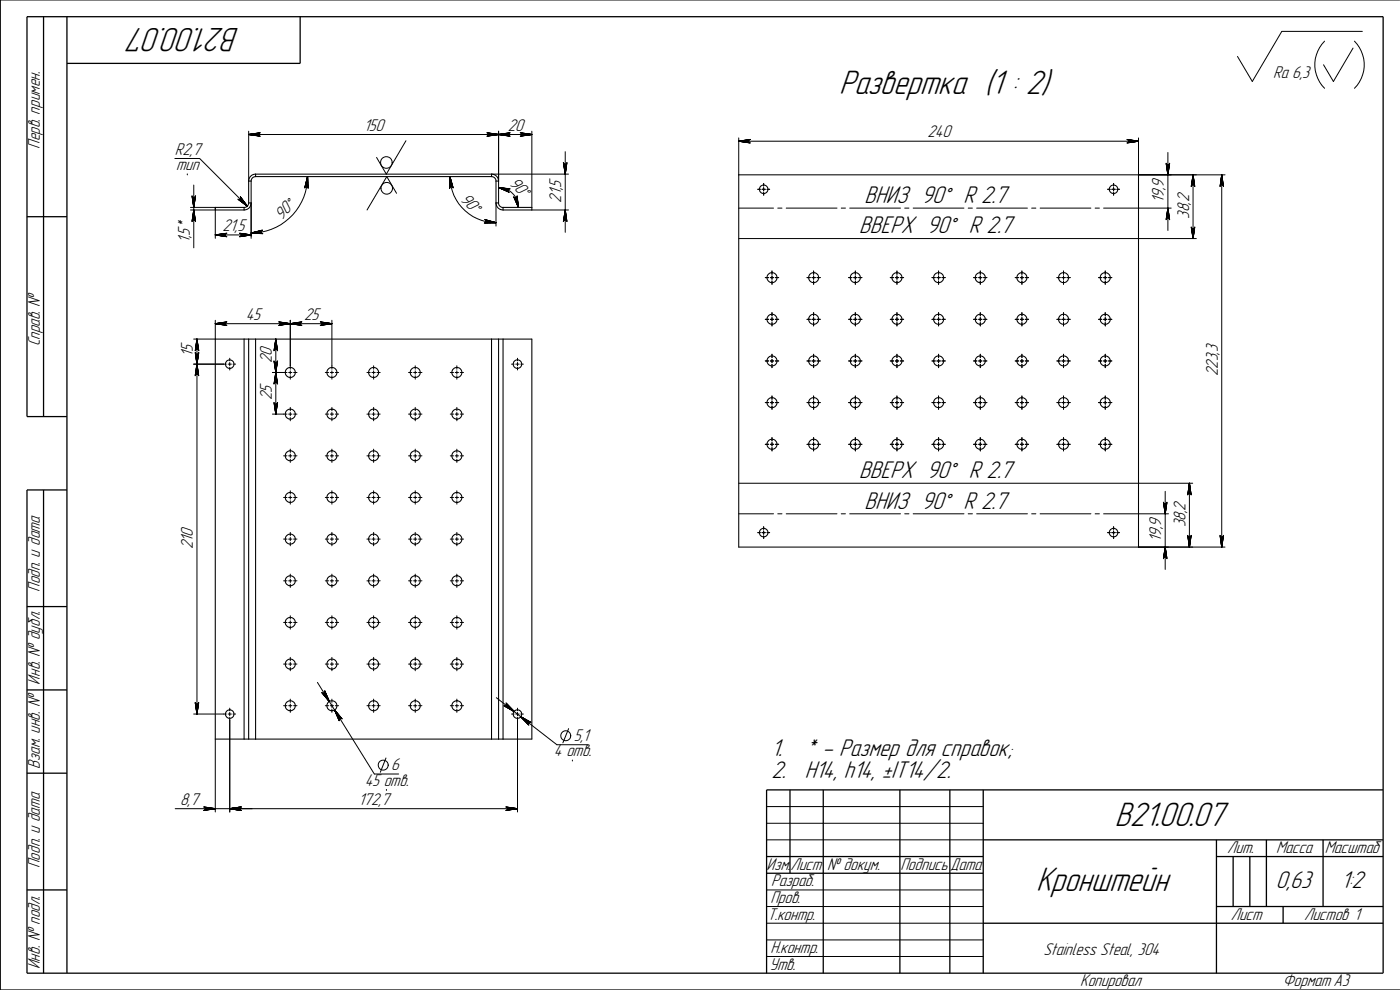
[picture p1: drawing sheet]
<svg xmlns="http://www.w3.org/2000/svg" width="420mm" height="297mm" viewBox="0 0 420 297" stroke-linecap="round" stroke-linejoin="round" font-family="sans-serif">
<g fill="none" stroke="#000" stroke-width=".3">
<path d="M397.5 12.3a10 10 0 0 0 0 14.2M406.1 14.4l-5.9 10-3-5M406.5 12.3a10 10 0 0 1 0 14.2M408.9 9.4h-24.2l-8.9 15-4.4-7.5M420.1 0h-420v297h420M74.6 39.4v14.9M146.1 39.8l3.5 .6zM146.3 39.9l3.3 .5zM146.5 40l3.1 .4zM149.6 39.4v14.9M156.1 39.8l3.5 .6zM156.3 39.9l3.3 .5z"/>
<path d="M156.4 40l3.2 .4zM159.6 39.4v22.8M52.5 47.6h7.4l14.3 14.2M56.2 52.2h.1M57.6 58.7l.6 3.5zM57.7 58.9l.5 3.3zM57.8 59.1l.4 3.1zM57.9 59.2l.3 3zM58 59.2v3M58 59.2h.3l-.1 3zM58.2 55.5v18.9M58.3 59.2l-.1 3z"/>
<path d="M58.3 59.2v3M58.4 59.2l.1-.1-.3 3.1zM58.6 58.9l-.4 3.3zM58.7 58.7l-.5 3.5zM71.4 59.8l2.8 2zM71.5 59.8l2.7 2zM71.7 59.9l2.5 1.9zM71.9 59.9l.2-.1 2.1 2zM72.1 59l2.1 2.8zM72.2 59.7l2 2.1-2.1-2zM72.2 59.2l2 2.6zM72.2 59.5l2 2.3z"/>
<path d="M72.3 59.3l1.9 2.5zM74.6 40.4l3.5-.6zM74.6 40.4l3.3-.5zM74.6 40.4l3.2-.4zM74.6 40.4l3.1-.3zM74.6 40.4l3-.1v.1zM74.6 40.4h3l.1 .2zM74.6 40.4l3.2 .3zM74.6 40.4l3.3 .4zM74.6 40.4l3.5 .5zM74.6 40.3l85 .1M74.6 40.2h3.1"/>
<path d="M74.6 40.5h3.1M92.2 53v3.1M92.3 53l.2 3.5zM92.3 53l.1 3.3zM92.3 53l.1 3.2zM92.3 53v3.1l-.2-.1zM92.3 53l-.2 3h-.2zM92.3 53l-.4 3h-.2zM92.3 53l-.7 3.1zM92.3 53l-.8 3.3zM92.3 53l-.9 3.4zM92.3 56.2v-3.2a16.9 16.9 0 0 1-16.9 16.9h3.1"/>
<path d="M92.4 53v3.5M119 58l-2.9-5-5.9 10M121.8 42.2l-5.9 10-2.9-5M135 53v3.6M135 53v3.6zM135 53v3.3zM135 53l.1 3.2zM135 53l.2 3.1zM135 53l.5 3h-.2zM135 53l.7 3h-.2zM135 53l.8 3.1zM135 53l.9 3.2z"/>
<path d="M135 53l1 3.4zM135 56.3v-3.3a13.9 13.9 0 0 0 13.9 13.8l-3.6 .1M135.1 53v3.2M135.2 53v3.1M146.1 40.9l3.5-.5zM146.3 40.8l3.3-.4zM146.6 40.6l3-.2-3.1 .3zM146.6 40.1l3 .3zM146.6 40.2h6.1M146.6 40.5h6.1M146.6 40.4h3l-3 .2zM146.6 40.3l3 .1h-3z"/>
<path d="M147.5 52.2h23.1M149.6 40.4l3.5 .5zM149.6 40.4l3.3 .4zM149.6 40.4l3.2 .3zM149.6 40.4h3l.1 .2zM149.6 40.4l3-.1v.1zM149.6 40.4l3.1-.3zM149.6 40.4l3.2-.4zM149.6 40.4l3.3-.5zM149.6 40.4l3.5-.6zM149.6 56.3l3.2 1.4zM149.6 56.3l3.1 1.3z"/>
<path d="M149.6 56.3l3 1.2zM149.6 56.3l2.9 .9v.1zM149.6 56.3l2.9 .7v.2zM149.6 56.3l3 .5-.1 .2zM149.6 56.3l3.2 .4zM149.6 56.3l3.3 .4zM149.6 56.3l3.5 .4zM149.6 56.3a6 6 0 0 1 6 5.9M154.1 59l1.5 3.2zM154.3 59.2l1.3 3zM154.4 59.3l1.2 2.9zM154.5 59.4h.2l.9 2.8z"/>
<path d="M154.7 59.4l.2-.1 .7 2.9zM154.9 59.3l.1-.1 .6 3zM155.1 59.1l.5 3.1zM155.2 58.9l.4 3.3zM155.2 58.7l.4 3.5zM156.1 40.9l3.5-.5zM156.3 40.8l3.3-.4zM156.5 40.1l3.1 .3zM156.5 40.6l3.1-.2-3.2 .3zM156.5 40.2h3.1M156.5 40.5h3.1M156.6 40.3l3 .1h-3z"/>
<path d="M156.6 40.4h3l-3.1 .2zM169.1 48.8l.5 3.4zM169.1 48.9l.5 3.3zM169.2 49.1l.4 3.1zM169.4 49.2h.1l.1 3zM169.5 49.2v3M169.5 49.2h.2l-.1 3zM169.6 45.5v24.2M169.7 49.2h.2l-.3 3zM169.8 49.2v3M169.9 49.2l.1-.1-.4 3.1zM170.1 48.9l-.5 3.3z"/>
<path d="M170.2 48.8l-.6 3.4zM221.7 42.4l3.5-.6zM221.7 42.4l3.3-.5zM221.7 42.4l3.2-.4zM221.7 42.4l3-.3v.2zM221.7 42.4l3-.1v.2zM221.7 42.4l3 .2zM221.7 42.4l3.2 .4zM221.7 42.4l3.3 .5zM221.7 42.4l3.5 .5zM221.7 41.4v11.1M221.7 42.5h3"/>
<path d="M221.7 42.2h3M227.4 56.8h.8M228.7 56.8h1M229.2 55v.8M229.2 56.3v1M229.2 57.8v.8M230.2 56.8h.8M332.4 56.8h.8M333.7 56.8h1M334.2 55v.8M334.2 56.3v1M334.2 57.8v.8"/>
<path d="M335.2 56.8h.8M338.2 42.9l3.5-.5zM338.2 41.8l3.5 .6zM338.4 42.9l3.3-.5zM338.4 41.9l3.3 .5zM338.5 42l3.2 .4zM338.6 42.6l3.1-.2-3.2 .4zM338.6 42.1l3.1 .3-3-.1zM338.6 42.5h3.1M338.6 42.2h3.1M338.7 42.5l3-.1zM338.7 42.3l3 .1-3 .1z"/>
<path d="M341.7 41.4v11.1h25.9M341.7 42.4h-120M350 49l.5 3.5zM350 49.1l.5 3.4zM350.1 49.3l.4 3.2zM350.3 49.4l.2 3.1zM350.4 49.4v3.1M350.4 49.5h.2l-.1 3zM350.5 49.5v3M350.5 45.8v23.3M350.6 49.5l.1-.1-.2 3.1zM350.6 49.4v3.1"/>
<path d="M350.7 49.4l.2-.1-.4 3.2zM351 49.1l-.5 3.4zM351 49l-.5 3.5zM357.9 52.5v3M358 52.5l.1 19.1M358.1 52.5l.5 3.5zM358.1 52.5l.4 3.3zM358.1 52.5l.3 3.1zM358.1 52.5l.2 3h-.2zM358.1 52.5v3h-.2zM358.1 52.5l-.2 3h-.1zM358.1 52.5l-.4 3.1z"/>
<path d="M358.1 52.5l-.5 3.3zM358.1 52.5l-.6 3.5zM358.2 52.5v3M366.5 52.5v3M366.7 52.5l.5 3.5zM366.7 52.5l.5 3.3zM366.7 52.5l.3 3.1zM366.7 52.5l.2 3zM366.7 52.5l.1 3h-.2zM366.7 52.5l-.1 3h-.2zM366.7 52.5l-.4 3.1zM366.7 52.5l-.5 3.3z"/>
<path d="M366.7 52.5l-.6 3.5zM366.7 52.5v111.6M366.8 52.5v3M57.2 63h7.4M57.2 62.2h7.4M58 63v3M58.2 63l.5 3.5zM58.2 63l.4 3.3zM58.2 63l.3 3.2zM58.2 63l.2 3zM58.2 63l.1 3h-.3zM58.2 63l-.3 3z"/>
<path d="M58.2 63l-.4 3.2zM58.2 63l-.5 3.3zM58.2 63l-.6 3.5zM58.3 63v3M64.6 70.5l3.5 .5zM64.6 70.5l3.3 .5zM64.6 70.5l3.2 .4zM64.6 70.5l3 .1 .1 .2zM64.6 70.5l3-.1v.2zM64.6 70.5l3.1-.3-.1 .2zM64.6 70.5l3.2-.4zM64.6 70.5l3.3-.5z"/>
<path d="M64.6 70.5l3.5-.5zM64.6 70.5h10.8M64.6 62.3v9.2M64.6 70.5h3M64.6 70.6h3.1M64.6 70.4h3.1M71.9 70l3.5 .5zM71.9 71l3.5-.5zM72.1 71l3.3-.5zM72.1 70l3.3 .5zM72.2 70.1l3.2 .4zM72.3 70.8l3.1-.3-3.2 .4z"/>
<path d="M72.3 70.2l3.1 .3-3-.1zM72.3 70.6h3.1M72.3 70.4h3.1M72.4 70.4l3 .1-3 .1zM72.4 70.6l3-.1-3.1 .3zM72.4 70.5h3M75.4 69.9l3.4-.9zM75.4 69.9l3.2-.8zM75.4 69.9l3.1-.7zM75.4 69.9l3-.5-.1 .1zM75.4 69.9l2.9-.4 .1 .2zM75.4 69.9l3-.2v.2z"/>
<path d="M75.4 69.9l3.1 .1zM75.4 69.9l3.3 .2zM75.4 69.9l3.5 .2zM75.4 60.9v10.6M75.4 69.8h3M75.4 70h3.5M145.3 66.9l3.6-.1zM145.5 65.9l3.4 .9zM145.5 66.9l3.4-.1zM145.6 65.9l3.3 .9zM145.7 66.8h3.2zM145.7 66.8h3.2"/>
<path d="M145.8 66l3.1 .8zM145.8 66.7h3.1M145.9 66.2l3 .6-3-.4zM145.9 66.4l3 .4-3-.3zM145.9 66.5l3 .3-3.1-.1zM148.9 60.9v6.9M159.6 63h11M169.5 63v3M169.6 63l.6 3.5zM169.6 63l.5 3.3zM169.6 63l.4 3.2zM169.6 63l.3 3h-.2z"/>
<path d="M169.6 63l.1 3h-.2zM169.6 63l-.1 3h-.1zM169.6 63l-.4 3.2zM169.6 63l-.5 3.3zM169.6 63l-.5 3.5zM169.8 63v3M221.7 62.4h10.4M221.7 71.6h137.3M233.4 62.4h1.3M236 62.4h15.2M252.5 62.4h1.2M255 62.4h15.2"/>
<path d="M271.5 62.4h1.3M274.1 62.4h15.2M290.6 62.4h1.2M293.1 62.4h15.2M309.6 62.4h1.3M312.2 62.4h15.2M328.7 62.4h1.2M331.2 62.4h20.3M350.4 62.4v3.1M350.5 62.4v3M350.5 62.4l-.5 3.5zM350.5 62.4l-.5 3.4z"/>
<path d="M350.5 62.4l-.4 3.2zM350.5 62.4l-.2 3.1zM350.5 62.4l.1 3h-.2zM350.5 62.4l.2 3.1-.1-.1zM350.5 62.4l.4 3.2zM350.5 62.4l.5 3.4zM350.5 62.4l.5 3.5zM350.6 62.4v3.1M357.5 68.1l.6 3.5zM357.6 68.3l.5 3.3zM357.7 68.4l.4 3.2zM357.8 68.5l.1 .1 .2 3z"/>
<path d="M357.9 68.5v3.1M357.9 68.6h.2v3zM358.1 68.6l.2-.1-.2 3.1zM358.2 68.5v3.1M358.4 68.4l-.3 3.2zM358.5 68.3l-.4 3.3zM358.6 68.1l-.5 3.5zM64.6 97.1l3.5 .5zM64.6 97.1l3.3 .5zM64.6 97.1l3.2 .4zM64.6 97.1l3 .1 .1 .2zM64.6 97.1l3-.1v.2z"/>
<path d="M64.6 97.1l3.1-.3-.1 .2zM64.6 97.1l3.2-.4zM64.6 97.1l3.3-.5zM64.6 97.1l3.5-.5zM64.6 96.1v5.6h-6.5M64.6 97.1h35M64.6 97.2h3.1M64.6 97h3.1M83.6 96.6l3.5 .5zM83.6 97.6l3.5-.5zM83.8 96.6l3.3 .5zM83.8 97.6l3.3-.5z"/>
<path d="M83.9 96.7l3.2 .4zM84 96.8l3.1 .3-3-.1zM84 97.4l3.1-.3-3.2 .4zM84 97.2h6.2M84 97h6.2M84.1 97l3 .1-3 .1zM84.1 97.2l3-.1-3.1 .3zM87.1 97.1l3.5 .5zM87.1 97.1l3.3 .5zM87.1 97.1l3.2 .4zM87.1 97.1l3 .1 .1 .2zM87.1 97.1l3-.1v.2z"/>
<path d="M87.1 97.1l3.1-.3-.1 .2zM87.1 97.1l3.2-.4zM87.1 97.1l3.3-.5zM87.1 97.1l3.5-.5zM87.1 96.1v14.7M96.1 96.6l3.5 .5zM96.1 97.6l3.5-.5zM96.3 96.6l3.3 .5zM96.3 97.6l3.3-.5zM96.4 96.7l3.2 .4zM96.6 96.8l3 .3-3-.1zM96.6 97.4l3-.3-3.2 .4z"/>
<path d="M96.6 97.2h3M96.6 97h3M96.6 97l3 .1-3 .1zM96.6 97.2l3-.1-3 .3zM99.6 96.1v14.7M229.7 95.8h1M229.7 83.3h1M231.2 95.8h1M231.2 83.3h1M231.7 81.3v1M231.7 82.8v1M231.7 84.3v1"/>
<path d="M231.7 93.8v1M231.7 95.3v1M231.7 96.8v1M232.7 95.8h1M232.7 83.3h1M242.2 95.8h1M242.2 83.3h1M243.7 95.8h1M243.7 83.3h1M244.2 81.3v1M244.2 82.8v1M244.2 84.3v1"/>
<path d="M244.2 93.8v1M244.2 95.3v1M244.2 96.8v1M245.2 95.8h1M245.2 83.3h1M254.7 95.8h1M254.7 83.3h1M256.2 95.8h1M256.2 83.3h1M256.7 81.3v1M256.7 82.8v1M256.7 84.3v1"/>
<path d="M256.7 93.8v1M256.7 95.3v1M256.7 96.8v1M257.7 95.8h1M257.7 83.3h1M267.2 95.8h1M267.2 83.3h1M268.7 95.8h1M268.7 83.3h1M269.2 81.3v1M269.2 82.8v1M269.2 84.3v1"/>
<path d="M269.2 93.8v1M269.2 95.3v1M269.2 96.8v1M270.2 95.8h1M270.2 83.3h1M279.7 95.8h1M279.7 83.3h1M281.2 95.8h1M281.2 83.3h1M281.7 81.3v1M281.7 82.8v1M281.7 84.3v1"/>
<path d="M281.7 93.8v1M281.7 95.3v1M281.7 96.8v1M282.7 95.8h1M282.7 83.3h1M292.2 95.8h1M292.2 83.3h1M293.7 95.8h1M293.7 83.3h1M294.2 81.3v1M294.2 82.8v1M294.2 84.3v1"/>
<path d="M294.2 93.8v1M294.2 95.3v1M294.2 96.8v1M295.2 95.8h1M295.2 83.3h1M304.7 95.8h1M304.7 83.3h1M306.2 95.8h1M306.2 83.3h1M306.7 81.3v1M306.7 82.8v1M306.7 84.3v1"/>
<path d="M306.7 93.8v1M306.7 95.3v1M306.7 96.8v1M307.7 95.8h1M307.7 83.3h1M317.2 95.8h1M317.2 83.3h1M318.7 95.8h1M318.7 83.3h1M319.2 81.3v1M319.2 82.8v1M319.2 84.3v1"/>
<path d="M319.2 93.8v1M319.2 95.3v1M319.2 96.8v1M320.2 95.8h1M320.2 83.3h1M329.7 95.8h1M329.7 83.3h1M331.2 95.8h1M331.2 83.3h1M331.7 81.3v1M331.7 82.8v1M331.7 84.3v1"/>
<path d="M331.7 93.8v1M331.7 95.3v1M331.7 96.8v1M332.7 95.8h1M332.7 83.3h1M58.1 109.3h9.8M58.6 105.8l.5 3.5zM58.6 105.9l.5 3.4zM58.7 106.1l.4 3.2zM58.9 106.2l.1 .1 .1 3zM59 101.7v3.1M59 106.2v6.1"/>
<path d="M59 106.3h.2l-.1 3zM59.1 109.3l-.5 3.4zM59.1 109.3l-.5 3.3zM59.1 109.3l-.4 3.1zM59.1 109.3l-.1 3h-.1zM59.1 109.3l.1 3h-.2zM59.1 109.3l.3 3zM59.1 109.3l.4 3.1zM59.1 109.3l.5 3.3zM59.1 109.3l.5 3.4zM59.1 101.7l-.5 3.6zM59.1 101.7l-.5 3.4z"/>
<path d="M59.1 101.7l-.4 3.2zM59.1 101.7l-.1 3-.1 .1zM59.1 101.7l.1 3h-.2zM59.1 101.7l.3 3.1-.2-.1zM59.1 101.7l.4 3.2zM59.1 101.7l.5 3.4zM59.1 101.7l.6 3.6zM59.1 101.7v112.5M59.2 106.3l.2-.1-.3 3.1zM59.2 109.3v3M59.2 101.7v3.1M59.2 106.2v3.1"/>
<path d="M59.4 106.2l.1-.1-.4 3.2zM59.6 105.9l-.5 3.4zM59.7 105.8l-.6 3.5zM68.5 109.3h.9M68.9 107.5v.8M68.9 108.8v.9M68.9 110.2v.8M69.9 109.3h.8M81.8 111.8h4.3M82.2 108.3l.6 3.5zM82.3 108.4l.5 3.4zM82.4 108.6l.4 3.2z"/>
<path d="M82.5 108.7l.2 .1 .1 3zM82.6 101.7v3.1M82.6 108.7v6.1M82.7 108.8h.1v3zM82.8 101.7v22.5M82.8 111.8l.5 3.5zM82.8 111.8l.4 3.3zM82.8 111.8l.4 3.1zM82.8 111.8l.2 3h-.2zM82.8 111.8v3h-.1zM82.8 111.8l-.1 3h-.2zM82.8 111.8l-.4 3.1z"/>
<path d="M82.8 111.8l-.5 3.3zM82.8 111.8l-.6 3.5zM82.8 101.7l.5 3.6zM82.8 101.7l.4 3.4zM82.8 101.7l.4 3.2zM82.8 101.7l.2 3.1-.2-.1zM82.8 101.7v3h-.1zM82.8 101.7l-.1 3-.2 .1zM82.8 101.7l-.4 3.2zM82.8 101.7l-.5 3.4zM82.8 101.7l-.6 3.6zM82.8 108.8l.2-.1-.2 3.1z"/>
<path d="M82.9 101.7v3.1M82.9 108.7v6.1M83 108.7l.2-.1-.4 3.2zM83.2 108.4l-.4 3.4zM83.3 108.3l-.5 3.5zM86.6 111.8h1M87.1 111.3v1M87.1 112.7v1.1M88.1 111.8h1M97.6 111.8h1M99.1 111.8h1M99.6 111.3v1"/>
<path d="M99.6 112.7v1.1M100.6 111.8h1M110.1 111.8h1M111.6 111.8h1M112.1 109.7v1.1M112.1 111.3v1M112.1 112.7v1.1M113.1 111.8h1M122.6 111.8h1M124.1 111.8h1M124.6 109.7v1.1M124.6 111.3v1"/>
<path d="M124.6 112.7v1.1M125.6 111.8h1M135.1 111.8h1M136.6 111.8h1M137.1 109.7v1.1M137.1 111.3v1M137.1 112.7v1.1M138.1 111.8h1M153.5 109.3h.8M154.8 109.3h1M155.3 107.5v.8M155.3 108.8v.9"/>
<path d="M155.3 110.2v.8M156.3 109.3h.8M229.7 108.3h1M231.2 108.3h1M231.7 106.3v1M231.7 107.8v1M231.7 109.3v1M231.7 118.8v1M232.7 108.3h1M242.2 108.3h1M243.7 108.3h1M244.2 106.3v1"/>
<path d="M244.2 107.8v1M244.2 109.3v1M244.2 118.8v1M245.2 108.3h1M254.7 108.3h1M256.2 108.3h1M256.7 106.3v1M256.7 107.8v1M256.7 109.3v1M256.7 118.8v1M257.7 108.3h1M267.2 108.3h1"/>
<path d="M268.7 108.3h1M269.2 106.3v1M269.2 107.8v1M269.2 109.3v1M269.2 118.8v1M270.2 108.3h1M279.7 108.3h1M281.2 108.3h1M281.7 106.3v1M281.7 107.8v1M281.7 109.3v1M281.7 118.8v1"/>
<path d="M282.7 108.3h1M292.2 108.3h1M293.7 108.3h1M294.2 106.3v1M294.2 107.8v1M294.2 109.3v1M294.2 118.8v1M295.2 108.3h1M304.7 108.3h1M306.2 108.3h1M306.7 106.3v1M306.7 107.8v1"/>
<path d="M306.7 109.3v1M306.7 118.8v1M307.7 108.3h1M317.2 108.3h1M318.7 108.3h1M319.2 106.3v1M319.2 107.8v1M319.2 109.3v1M319.2 118.8v1M320.2 108.3h1M329.7 108.3h1M331.2 108.3h1"/>
<path d="M331.7 106.3v1M331.7 107.8v1M331.7 109.3v1M331.7 118.8v1M332.7 108.3h1M81.8 124.2h4.3M82.2 120.8l.6 3.4zM82.3 120.9l.5 3.3zM82.4 121.1l.4 3.1zM82.5 121.2h.2l.1 3zM82.6 121.2v3M82.7 121.2h.1v3z"/>
<path d="M82.8 121.2h.2l-.2 3zM82.9 121.2v3M83 121.2l.2-.1-.4 3.1zM83.2 120.9l-.4 3.3zM83.3 120.8l-.5 3.4zM85.1 136.8h1M86.6 136.8h1M86.6 124.2h1M87.1 122.2v1.1M87.1 123.8v.9M87.1 125.3v1M87.1 134.8v.9"/>
<path d="M87.1 136.2v1.1M87.1 137.8v.9M88.1 136.8h1M88.1 124.2h1M97.6 136.8h1M97.6 124.2h1M99.1 136.8h1M99.1 124.2h1M99.6 122.2v1.1M99.6 123.8v.9M99.6 125.3v1M99.6 134.8v.9"/>
<path d="M99.6 136.2v1.1M99.6 137.8v.9M100.6 136.8h1M100.6 124.2h1M110.1 136.8h1M110.1 124.2h1M111.6 136.8h1M111.6 124.2h1M112.1 122.2v1.1M112.1 123.8v.9M112.1 125.3v1M112.1 134.8v.9"/>
<path d="M112.1 136.2v1.1M112.1 137.8v.9M113.1 136.8h1M113.1 124.2h1M122.6 136.8h1M122.6 124.2h1M124.1 136.8h1M124.1 124.2h1M124.6 122.2v1.1M124.6 123.8v.9M124.6 125.3v1M124.6 134.8v.9"/>
<path d="M124.6 136.2v1.1M124.6 137.8v.9M125.6 136.8h1M125.6 124.2h1M135.1 136.8h1M135.1 124.2h1M136.6 136.8h1M136.6 124.2h1M137.1 122.2v1.1M137.1 123.8v.9M137.1 125.3v1M137.1 134.8v.9"/>
<path d="M137.1 136.2v1.1M137.1 137.8v.9M138.1 136.8h1M138.1 124.2h1M229.7 120.8h1M229.7 133.3h1M231.2 120.8h1M231.2 133.3h1M231.7 120.3v1M231.7 121.8v1M231.7 131.3v1M231.7 132.8v1"/>
<path d="M231.7 134.3v1M232.7 120.8h1M232.7 133.3h1M242.2 120.8h1M242.2 133.3h1M243.7 120.8h1M243.7 133.3h1M244.2 120.3v1M244.2 121.8v1M244.2 131.3v1M244.2 132.8v1M244.2 134.3v1"/>
<path d="M245.2 120.8h1M245.2 133.3h1M254.7 120.8h1M254.7 133.3h1M256.2 120.8h1M256.2 133.3h1M256.7 120.3v1M256.7 121.8v1M256.7 131.3v1M256.7 132.8v1M256.7 134.3v1M257.7 120.8h1"/>
<path d="M257.7 133.3h1M267.2 120.8h1M267.2 133.3h1M268.7 120.8h1M268.7 133.3h1M269.2 120.3v1M269.2 121.8v1M269.2 131.3v1M269.2 132.8v1M269.2 134.3v1M270.2 120.8h1M270.2 133.3h1"/>
<path d="M279.7 120.8h1M279.7 133.3h1M281.2 120.8h1M281.2 133.3h1M281.7 120.3v1M281.7 121.8v1M281.7 131.3v1M281.7 132.8v1M281.7 134.3v1M282.7 120.8h1M282.7 133.3h1M292.2 120.8h1"/>
<path d="M292.2 133.3h1M293.7 120.8h1M293.7 133.3h1M294.2 120.3v1M294.2 121.8v1M294.2 131.3v1M294.2 132.8v1M294.2 134.3v1M295.2 120.8h1M295.2 133.3h1M304.7 120.8h1M304.7 133.3h1"/>
<path d="M306.2 120.8h1M306.2 133.3h1M306.7 120.3v1M306.7 121.8v1M306.7 131.3v1M306.7 132.8v1M306.7 134.3v1M307.7 120.8h1M307.7 133.3h1M317.2 120.8h1M317.2 133.3h1M318.7 120.8h1"/>
<path d="M318.7 133.3h1M319.2 120.3v1M319.2 121.8v1M319.2 131.3v1M319.2 132.8v1M319.2 134.3v1M320.2 120.8h1M320.2 133.3h1M329.7 120.8h1M329.7 133.3h1M331.2 120.8h1M331.2 133.3h1"/>
<path d="M331.7 120.3v1M331.7 121.8v1M331.7 131.3v1M331.7 132.8v1M331.7 134.3v1M332.7 120.8h1M332.7 133.3h1M85.1 149.3h1M86.6 149.3h1M87.1 147.2v1M87.1 148.8v1M87.1 150.2v1.1"/>
<path d="M87.1 159.7v1.1M88.1 149.3h1M97.6 149.3h1M99.1 149.3h1M99.6 147.2v1M99.6 148.8v1M99.6 150.2v1.1M99.6 159.7v1.1M100.6 149.3h1M110.1 149.3h1M111.6 149.3h1M112.1 147.2v1"/>
<path d="M112.1 148.8v1M112.1 150.2v1.1M112.1 159.7v1.1M113.1 149.3h1M122.6 149.3h1M124.1 149.3h1M124.6 147.2v1M124.6 148.8v1M124.6 150.2v1.1M124.6 159.7v1.1M125.6 149.3h1M135.1 149.3h1"/>
<path d="M136.6 149.3h1M137.1 147.2v1M137.1 148.8v1M137.1 150.2v1.1M137.1 159.7v1.1M138.1 149.3h1M221.7 145h136.2M221.7 154.2h10.4M227.4 159.8h.8M228.7 159.8h1M229.2 158v.8M229.2 159.3v1"/>
<path d="M230.2 159.8h.8M233.4 154.2h1.3M236 154.2h15.2M252.5 154.2h1.2M255 154.2h15.2M271.5 154.2h1.3M274.1 154.2h15.2M290.6 154.2h1.2M293.1 154.2h15.2M309.6 154.2h1.3M312.2 154.2h15.2M328.7 154.2h1.2"/>
<path d="M331.2 154.2h19.5M332.4 159.8h.8M333.7 159.8h1M334.2 158v.8M334.2 159.3v1M335.2 159.8h.8M349.2 150.7l.5 3.5zM349.2 150.8l.5 3.4zM349.3 151l.4 3.2zM349.4 151.1l.3 3.1zM349.6 151.1v3.1M349.6 151.2h.2l-.1 3z"/>
<path d="M349.7 147.4v23.5M349.8 151.2l.1-.1-.2 3.1zM349.8 151.1v3.1M349.9 151.1l.2-.1-.4 3.2zM350.2 150.8l-.5 3.4zM350.2 150.7l-.5 3.5zM356.8 145v3.1M357 145l-.1 3-.2 .1zM357 145l.5 3.5zM357 145l.5 3.3zM357 145l.3 3.2zM357 145l.2 3.1z"/>
<path d="M357 145l.1 3h-.2zM357 145l-.6 3.5zM357 145l-.4 3.2zM357 145l-.5 3.3zM357 145v19.1M357.1 145v3.1M85.1 161.7h1M85.1 174.3h1M86.6 161.7h1M86.6 174.3h1M87.1 161.3v.9M87.1 162.8v1"/>
<path d="M87.1 172.3v.9M87.1 173.7v1.1M87.1 175.3v.9M88.1 161.7h1M88.1 174.3h1M97.6 161.7h1M97.6 174.3h1M99.1 161.7h1M99.1 174.3h1M99.6 161.3v.9M99.6 162.8v1M99.6 172.3v.9"/>
<path d="M99.6 173.7v1.1M99.6 175.3v.9M100.6 161.7h1M100.6 174.3h1M110.1 161.7h1M110.1 174.3h1M111.6 161.7h1M111.6 174.3h1M112.1 161.3v.9M112.1 162.8v1M112.1 172.3v.9M112.1 173.7v1.1"/>
<path d="M112.1 175.3v.9M113.1 161.7h1M113.1 174.3h1M122.6 161.7h1M122.6 174.3h1M124.1 161.7h1M124.1 174.3h1M124.6 161.3v.9M124.6 162.8v1M124.6 172.3v.9M124.6 173.7v1.1M124.6 175.3v.9"/>
<path d="M125.6 161.7h1M125.6 174.3h1M135.1 161.7h1M135.1 174.3h1M136.6 161.7h1M136.6 174.3h1M137.1 161.3v.9M137.1 162.8v1M137.1 172.3v.9M137.1 173.7v1.1M137.1 175.3v.9M138.1 161.7h1"/>
<path d="M138.1 174.3h1M229.2 160.8v.8M334.2 160.8v.8M341.7 164.1h25.9M349.6 164.1v3.1M349.7 164.1l.5 3.5zM349.7 164.1l.5 3.4zM349.7 164.1l.4 3.2zM349.7 164.1l.2 3.1-.1-.1zM349.7 164.1l.1 3h-.2zM349.7 164.1l-.3 3.1zM349.7 164.1l-.4 3.2z"/>
<path d="M349.7 164.1l-.5 3.4zM349.7 164.1l-.5 3.5zM349.8 164.1v3.1M356.4 160.6l.6 3.5zM356.5 160.8l.5 3.3zM356.6 161l.4 3.1zM356.7 161.1h.2l.1 3zM356.8 161.1v3M356.9 161.1h.2l-.1 3zM357.1 161.1h.1l-.2 3zM357.1 161.1v3M357.2 161.1l.1-.1-.3 3.1z"/>
<path d="M357.5 160.8l-.5 3.3zM357.5 160.6l-.5 3.5zM366.1 160.6l.6 3.5zM366.2 160.8l.5 3.3zM366.3 161l.4 3.1zM366.4 161.1h.2l.1 3zM366.5 161.1v3M366.6 161.1h.2l-.1 3zM366.8 161.1h.1l-.2 3zM366.8 161.1v3M366.9 161.1l.1-.1-.3 3.1zM367.2 160.8l-.5 3.3z"/>
<path d="M367.2 160.6l-.5 3.5zM85.1 199.2h1M85.1 186.8h1M86.6 199.2h1M86.6 186.8h1M87.1 184.7v1M87.1 186.3v1M87.1 187.7v1.1M87.1 197.2v1.1M87.1 198.8v.9M88.1 199.2h1M88.1 186.8h1"/>
<path d="M97.6 199.2h1M97.6 186.8h1M99.1 199.2h1M99.1 186.8h1M99.6 184.7v1M99.6 186.3v1M99.6 187.7v1.1M99.6 197.2v1.1M99.6 198.8v.9M100.6 199.2h1M100.6 186.8h1M110.1 199.2h1"/>
<path d="M110.1 186.8h1M111.6 199.2h1M111.6 186.8h1M112.1 184.7v1M112.1 186.3v1M112.1 187.7v1.1M112.1 197.2v1.1M112.1 198.8v.9M113.1 199.2h1M113.1 186.8h1M122.6 199.2h1M122.6 186.8h1"/>
<path d="M124.1 199.2h1M124.1 186.8h1M124.6 184.7v1M124.6 186.3v1M124.6 187.7v1.1M124.6 197.2v1.1M124.6 198.8v.9M125.6 199.2h1M125.6 186.8h1M135.1 199.2h1M135.1 186.8h1M136.6 199.2h1"/>
<path d="M136.6 186.8h1M137.1 184.7v1M137.1 186.3v1M137.1 187.7v1.1M137.1 197.2v1.1M137.1 198.8v.9M138.1 199.2h1M138.1 186.8h1M58.1 214.2h9.8M58.6 210.7l.5 3.5zM58.6 210.9l.5 3.3zM58.7 211.1l.4 3.1z"/>
<path d="M58.9 211.2h.1l.1 3zM59 211.2v3M59 211.2h.2l-.1 3zM59.2 211.2l-.1 3zM59.2 211.2v3M59.4 211.2l.1-.1-.4 3.1zM59.6 210.9l-.5 3.3zM59.6 210.7l-.5 3.5zM68.5 214.2h.9M68.9 212.5v.8M68.9 213.7v1.1M68.9 215.3v28.3"/>
<path d="M69.9 214.2h.8M85.1 211.7h1M86.6 211.7h1M87.1 200.3v1M87.1 209.8v.9M87.1 211.2v1.1M87.1 212.8v.9M88.1 211.7h1M95.3 204.8l17 27.4h7.3M96.5 207.8l2.3 2.7zM96.7 207.9l2.1 2.6zM96.8 208l2 2.5z"/>
<path d="M97 208h.2l1.6 2.5zM97.2 208l.1-.1 1.5 2.6zM97.4 207.8l1.4 2.7-1.5-2.6zM97.5 207.2l1.3 3.3zM97.5 207.4l1.3 3.1zM97.5 207.6l1.3 2.9zM97.6 211.7h1M99.1 211.7h1M99.6 200.3v1M99.6 209.8v.9M99.6 211.2v1.1M99.6 212.8v.9"/>
<path d="M100.4 213l1.4 3.3zM100.4 213l1.4 3.1zM100.4 213l1.4 2.9zM100.4 213l1.5 2.6-.1 .2zM100.4 213l1.7 2.5-.2 .1zM100.4 213l1.9 2.5h-.2zM100.4 213l2 2.5zM100.4 213l2.2 2.6zM100.4 213l2.3 2.7zM100.6 211.7h1M110.1 211.7h1M111.6 211.7h1"/>
<path d="M112.1 200.3v1M112.1 209.8v.9M112.1 211.2v1.1M112.1 212.8v.9M113.1 211.7h1M122.6 211.7h1M124.1 211.7h1M124.6 200.3v1M124.6 209.8v.9M124.6 211.2v1.1M124.6 212.8v.9M125.6 211.7h1"/>
<path d="M135.1 211.7h1M136.6 211.7h1M137.1 200.3v1M137.1 209.8v.9M137.1 211.2v1.1M137.1 212.8v.9M138.1 211.7h1M149 209.3l18.1 14.1h9.3M151.2 211.7l3.1 1.8zM151.4 211.8l2.9 1.7zM151.5 211.8l2.8 1.7zM151.7 211.8l.2-.1 2.4 1.8z"/>
<path d="M151.9 210.9l2.4 2.6zM152 211.6l2.3 1.9-2.4-1.8zM152 211.1l2.3 2.4zM152 211.4l2.3 2.1-2.3-1.9zM152 211.2l2.3 2.3zM153.5 214.2h.8M154.8 214.2h1M155.3 212.5v.8M155.3 213.7v1.1M155.3 215.3v28.3M156.3 215.1l2.9 1.6zM156.3 215.1l2.4 2.5z"/>
<path d="M156.3 215.1l2.3 2.4zM156.3 215.1l2.3 2.2zM156.3 215.1l2.3 1.9v.1zM156.3 215.1l2.4 1.7-.1 .2zM156.3 215.1l2.6 1.6-.2 .1zM156.3 215.1l2.7 1.6zM156.3 215.1l3.1 1.6zM156.3 214.2h.8M170.7 218.6l-1.8 4.3M64.6 221.8v21.8M115.8 227.4l-1.7 4.3M116 236.9h.1"/>
<path d="M171.8 228h.1M52.6 242.6h102.7M61.1 243.2l3.5-.6zM61.1 242.1l3.5 .5zM61.3 243.1l3.3-.5zM61.3 242.1l3.3 .5zM61.4 243l3.2-.4zM61.4 242.3l3.2 .3zM61.6 242.4l3 .2h-3zM61.6 242.5h3M61.6 242.8h3M61.6 242.7l3-.1z"/>
<path d="M61.6 242.6h3l-3 .1zM68.9 242.6l3.5-.5zM68.9 242.6l3.4-.5zM68.9 242.6l3.2-.3zM68.9 242.6l3.1-.2-.1 .2zM68.9 242.6h3v.1zM68.9 242.6l3.1 .3zM68.9 242.6l3.2 .4zM68.9 242.6l3.4 .5zM68.9 242.6l3.5 .6zM68.9 242.5h3.1M68.9 242.8h3.1"/>
<path d="M151.8 243.2l3.5-.6zM151.8 242.1l3.5 .5zM152 243.1l3.3-.5zM152 242.1l3.3 .5zM152.1 242.3l3.2 .3zM152.2 242.9l3.1-.3-3.2 .4zM152.2 242.4l3.1 .2h-3zM152.2 242.5h3.1M152.2 242.8h3.1M152.3 242.7l3-.1-3.1 .3zM152.3 242.6h3l-3 .1zM230.1 252h65"/>
<path d="M230.1 247h65M230.1 242h65M230.1 277h65M230.1 272h65M230.1 267h65M230.1 287h65M230.1 282h65"/>
<circle cx="116" cy="48.8" r="1.74"/>
<circle cx="116.1" cy="56.5" r="1.75"/>
<circle cx="115" cy="229.6" r="1.51"/>
<circle cx="169.8" cy="220.7" r="1.5"/>
</g>
<g fill="none" stroke="#000" stroke-width=".39">
<path d="M13.1 5v120M20.1 5v287M90.1 5v14h-70M58 59.1v3.1M58.3 59.1v3.1M74.6 40.2h3.2M74.6 40.6h3.2M92.1 53v3M146.5 40.2h6.3M146.5 40.6h6.3M156.4 40.2h3.2M156.4 40.6h3.2"/>
<path d="M169.8 49.1v3.1M221.7 42.6h3.2M221.7 42.2h3.2M338.5 42.6h3.2M338.5 42.2h3.2M350.3 49.3v3.2M350.7 49.3v3.2M357.9 52.5v3.1M358.2 52.5v3.1M366.5 52.5v3.1M366.9 52.5v3.1M8.1 65h12"/>
<path d="M58 63v3.2M58.3 63v3.2M64.6 70.3h3.2M72.2 70.3h3.2M75.4 69.7h3M169.8 63v3.2M350.3 62.4v3.2M350.7 62.4v3.2M357.9 68.4v3.2M358.2 68.4v3.2M64.6 97.3h3.2M64.6 96.9h3.2"/>
<path d="M83.9 97.3h6.4M83.9 96.9h6.4M96.4 97.3h3.2M96.4 96.9h3.2M58.9 101.7v3.2M58.9 106.1v6.3M59.3 109.3v3.1M82.6 101.7v3.2M82.6 108.6v6.3M83 101.7v3.2M83 108.6v6.3M20.1 125h-12v-120h407v287h-407v-145h12"/>
<path d="M82.6 121.1v3.1M83 121.1v3.1M13.1 147v145M349.5 151v3.2M349.9 151v3.2M356.8 145v3.2M357.2 145v3.2M349.5 164.1v3.2M349.9 164.1v3.2M356.8 161v3.1M357.2 161v3.1M366.5 161v3.1"/>
<path d="M366.9 161v3.1M8.1 182h12M8.1 207h12M58.9 211.1v3.1M59.3 211.1v3.1M8.1 232h12M237.1 237v25M247.1 237v55M270.1 237v55M285.1 237v55M295.1 237v55M415.1 237h-185v55"/>
<path d="M61.4 242.4h3.2M61.4 242.8h3.2M68.9 242.4h3.2M68.9 242.8h3.2M152.1 242.4h3.2M152.1 242.8h3.2M230.1 257h65M295.1 252h120M365.1 257h50M365.1 252v40M370.1 257v15M375.1 257v15"/>
<path d="M380.1 252v20M397.1 252v20M8.1 267h12M230.1 262h65M295.1 277h120M365.1 272h50M385.1 272v5"/>
</g>
<g fill="none" stroke="#000" stroke-width=".32">
<path d="M74.6 54.3v6.6M74.6 54.3h.8M75.4 54.3v6.6M76.7 53a1.32 1.32 0 0 0-1.3 1.3M76.7 52.2a2.11 2.11 0 0 0-2.1 2.1M76.7 52.2v.8M76.7 53h70.8M76.7 52.2h70.8M147.5 53a1.32 1.32 0 0 1 1.4 1.3M147.5 52.2a2.1 2.1 0 0 1 2.1 2.1M147.5 52.2v.8M148.9 54.3h.7"/>
<path d="M148.9 54.3v6.6M149.6 54.3v6.6M221.7 52.5h120v111.6h-120zM73.3 62.2v.8M73.3 62.2h-8.7v.8h8.7M74.6 60.9a1.32 1.32 0 0 1-1.3 1.3M74.6 60.9h.8M75.4 60.9a2.1 2.1 0 0 1-2.1 2.1M148.9 60.9a2.1 2.1 0 0 0 2.1 2.1M148.9 60.9h.7M149.6 60.9a1.32 1.32 0 0 0 1.4 1.3M151 62.2v.8"/>
<path d="M151 62.2h8.6v.8h-8.6M64.6 101.7h95v120.1h-95zM73.3 101.7v120.1M74.6 101.7v120.1M76.7 101.7v120.1M147.5 101.7v120.1M149.6 101.7v120.1M151 101.7v120.1"/>
<circle cx="229.2" cy="56.8" r="1.27"/>
<circle cx="334.2" cy="56.8" r="1.27"/>
<circle cx="231.7" cy="95.8" r="1.5"/>
<circle cx="231.7" cy="83.3" r="1.5"/>
<circle cx="244.2" cy="95.8" r="1.5"/>
<circle cx="244.2" cy="83.3" r="1.5"/>
<circle cx="256.7" cy="95.8" r="1.5"/>
<circle cx="256.7" cy="83.3" r="1.5"/>
<circle cx="269.2" cy="83.3" r="1.49"/>
<circle cx="269.2" cy="95.8" r="1.49"/>
<circle cx="281.7" cy="95.8" r="1.5"/>
<circle cx="281.7" cy="83.3" r="1.5"/>
<circle cx="294.2" cy="95.8" r="1.5"/>
<circle cx="294.2" cy="83.3" r="1.5"/>
<circle cx="306.7" cy="83.3" r="1.49"/>
<circle cx="306.7" cy="95.8" r="1.49"/>
<circle cx="319.2" cy="95.8" r="1.5"/>
<circle cx="319.2" cy="83.3" r="1.5"/>
<circle cx="331.7" cy="95.8" r="1.5"/>
<circle cx="331.7" cy="83.3" r="1.5"/>
<circle cx="69" cy="109.3" r="1.27"/>
<circle cx="87.1" cy="111.7" r="1.51"/>
<circle cx="99.6" cy="111.7" r="1.51"/>
<circle cx="112.1" cy="111.8" r="1.48"/>
<circle cx="124.6" cy="111.7" r="1.49"/>
<circle cx="137.1" cy="111.7" r="1.49"/>
<circle cx="155.3" cy="109.3" r="1.27"/>
<circle cx="231.7" cy="108.3" r="1.5"/>
<circle cx="244.2" cy="108.3" r="1.5"/>
<circle cx="256.7" cy="108.3" r="1.5"/>
<circle cx="269.2" cy="108.3" r="1.49"/>
<circle cx="281.7" cy="108.3" r="1.5"/>
<circle cx="294.2" cy="108.3" r="1.5"/>
<circle cx="306.7" cy="108.3" r="1.49"/>
<circle cx="319.2" cy="108.3" r="1.5"/>
<circle cx="331.7" cy="108.3" r="1.5"/>
<circle cx="87.1" cy="136.8" r="1.51"/>
<circle cx="87.1" cy="124.3" r="1.49"/>
<circle cx="99.6" cy="124.3" r="1.49"/>
<circle cx="99.6" cy="136.8" r="1.51"/>
<circle cx="112.1" cy="124.3" r="1.5"/>
<circle cx="112.1" cy="136.8" r="1.5"/>
<circle cx="124.6" cy="136.7" r="1.51"/>
<circle cx="124.6" cy="124.3" r="1.51"/>
<circle cx="137.1" cy="124.3" r="1.51"/>
<circle cx="137.1" cy="136.7" r="1.51"/>
<circle cx="231.7" cy="133.3" r="1.5"/>
<circle cx="231.7" cy="120.8" r="1.5"/>
<circle cx="244.2" cy="133.3" r="1.5"/>
<circle cx="244.2" cy="120.8" r="1.5"/>
<circle cx="256.7" cy="133.3" r="1.5"/>
<circle cx="256.7" cy="120.8" r="1.5"/>
<circle cx="269.2" cy="120.8" r="1.49"/>
<circle cx="269.2" cy="133.3" r="1.49"/>
<circle cx="281.7" cy="133.3" r="1.5"/>
<circle cx="281.7" cy="120.8" r="1.5"/>
<circle cx="294.2" cy="133.3" r="1.5"/>
<circle cx="294.2" cy="120.8" r="1.5"/>
<circle cx="306.7" cy="120.8" r="1.49"/>
<circle cx="306.7" cy="133.3" r="1.49"/>
<circle cx="319.2" cy="133.3" r="1.5"/>
<circle cx="319.2" cy="120.8" r="1.5"/>
<circle cx="331.7" cy="133.3" r="1.5"/>
<circle cx="331.7" cy="120.8" r="1.5"/>
<circle cx="87.1" cy="149.2" r="1.51"/>
<circle cx="99.6" cy="149.2" r="1.51"/>
<circle cx="112.1" cy="149.3" r="1.48"/>
<circle cx="124.6" cy="149.2" r="1.49"/>
<circle cx="137.1" cy="149.2" r="1.49"/>
<circle cx="229.2" cy="159.8" r="1.27"/>
<circle cx="334.2" cy="159.8" r="1.27"/>
<circle cx="87.1" cy="174.2" r="1.51"/>
<circle cx="87.1" cy="161.8" r="1.49"/>
<circle cx="99.6" cy="161.8" r="1.49"/>
<circle cx="99.6" cy="174.2" r="1.51"/>
<circle cx="112.1" cy="161.8" r="1.5"/>
<circle cx="112.1" cy="174.3" r="1.5"/>
<circle cx="124.6" cy="174.3" r="1.51"/>
<circle cx="124.6" cy="161.8" r="1.51"/>
<circle cx="137.1" cy="161.8" r="1.51"/>
<circle cx="137.1" cy="174.3" r="1.51"/>
<circle cx="87.1" cy="199.3" r="1.51"/>
<circle cx="87.1" cy="186.7" r="1.49"/>
<circle cx="99.6" cy="186.7" r="1.49"/>
<circle cx="99.6" cy="199.3" r="1.51"/>
<circle cx="112.1" cy="199.3" r="1.48"/>
<circle cx="112.1" cy="186.7" r="1.5"/>
<circle cx="124.6" cy="199.3" r="1.49"/>
<circle cx="124.6" cy="186.7" r="1.51"/>
<circle cx="137.1" cy="186.7" r="1.51"/>
<circle cx="137.1" cy="199.3" r="1.49"/>
<circle cx="68.9" cy="214.2" r="1.27"/>
<circle cx="87.1" cy="211.7" r="1.51"/>
<circle cx="99.6" cy="211.7" r="1.51"/>
<circle cx="112.1" cy="211.8" r="1.5"/>
<circle cx="124.6" cy="211.8" r="1.51"/>
<circle cx="137.1" cy="211.8" r="1.51"/>
<circle cx="155.3" cy="214.3" r="1.29"/>
</g>
<g fill="#000">
<path d="M74.6 40.4l3.5-.6zM74.6 40.4l3.3-.5zM74.6 40.4l3.3 .4zM74.6 40.4l3.5 .5zM92.3 53l-.4 3h-.2zM92.3 53l-.7 3.1zM92.3 53l-.8 3.3zM92.3 53l-.9 3.4zM135 53l.5 3h-.2zM135 53l.7 3h-.2zM135 53l.8 3.1zM135 53l.9 3.2z"/>
<path d="M135 53l1 3.4zM149.6 40.4l3.5 .5zM149.6 40.4l3.3 .4zM149.6 40.4l3.3-.5zM149.6 40.4l3.5-.6zM149.6 56.3l3.2 1.4zM149.6 56.3l3.1 1.3zM149.6 56.3l3 1.2zM149.6 56.3l2.9 .9v.1zM149.6 56.3l2.9 .7v.2zM149.6 56.3l3 .5-.1 .2zM149.6 56.3l3.2 .4z"/>
<path d="M149.6 56.3l3.3 .4zM146.1 40.9l3.5-.5zM146.3 40.8l3.3-.4zM146.3 39.9l3.3 .5zM146.1 39.8l3.5 .6zM156.1 39.8l3.5 .6zM156.3 40.8l3.3-.4zM156.1 40.9l3.5-.5zM156.3 39.9l3.3 .5zM169.1 48.8l.5 3.4zM169.1 48.9l.5 3.3zM170.1 48.9l-.5 3.3z"/>
<path d="M170.2 48.8l-.6 3.4zM221.7 42.4l3.5-.6zM221.7 42.4l3.3-.5zM221.7 42.4l3.3 .5zM221.7 42.4l3.5 .5zM338.2 42.9l3.5-.5zM338.4 42.9l3.3-.5zM338.4 41.9l3.3 .5zM338.2 41.8l3.5 .6zM351 49l-.5 3.5zM351 49.1l-.5 3.4zM350 49.1l.5 3.4z"/>
<path d="M350 49l.5 3.5zM358.1 52.5l.5 3.5zM358.1 52.5l.4 3.3zM358.1 52.5l-.5 3.3zM358.1 52.5l-.6 3.5zM366.7 52.5l.5 3.5zM366.7 52.5l.5 3.3zM366.7 52.5l-.5 3.3zM366.7 52.5l-.6 3.5zM58.2 63l.5 3.5zM58.2 63l.4 3.3zM58.2 63l-.5 3.3z"/>
<path d="M58.2 63l-.6 3.5zM57.6 58.7l.6 3.5zM57.7 58.9l.5 3.3zM58.6 58.9l-.4 3.3zM58.7 58.7l-.5 3.5zM64.6 70.5l3.5 .5zM64.6 70.5l3.3 .5zM64.6 70.5l3.3-.5zM64.6 70.5l3.5-.5zM72.1 59l2.1 2.8zM72.2 59.2l2 2.6zM72.3 59.3l1.9 2.5z"/>
<path d="M72.2 59.5l2 2.3zM72.2 59.7l2 2.1-2.1-2zM71.9 59.9l.2-.1 2.1 2zM71.7 59.9l2.5 1.9zM71.5 59.8l2.7 2zM71.4 59.8l2.8 2zM71.9 70l3.5 .5zM72.1 71l3.3-.5zM71.9 71l3.5-.5zM72.1 70l3.3 .5zM75.4 69.9l3.4-.9zM75.4 69.9l3.2-.8z"/>
<path d="M75.4 69.9l3.1-.7zM75.4 69.9l3-.5-.1 .1zM145.5 65.9l3.4 .9zM145.6 65.9l3.3 .9zM145.8 66l3.1 .8zM145.9 66.2l3 .6-3-.4zM145.9 66.4l3 .4-3-.3zM155.2 58.9l.4 3.3zM155.1 59.1l.5 3.1zM154.9 59.3l.1-.1 .6 3zM154.7 59.4l.2-.1 .7 2.9zM154.5 59.4h.2l.9 2.8z"/>
<path d="M154.4 59.3l1.2 2.9zM154.3 59.2l1.3 3zM154.1 59l1.5 3.2zM169.6 63l.6 3.5zM169.6 63l.5 3.3zM169.6 63l-.5 3.3zM169.6 63l-.5 3.5zM350.5 62.4l-.5 3.5zM350.5 62.4l-.5 3.4zM350.5 62.4l.5 3.4zM350.5 62.4l.5 3.5zM357.5 68.1l.6 3.5z"/>
<path d="M358.5 68.3l-.4 3.3zM358.6 68.1l-.5 3.5zM357.6 68.3l.5 3.3zM64.6 97.1l3.5 .5zM64.6 97.1l3.3 .5zM64.6 97.1l3.3-.5zM64.6 97.1l3.5-.5zM83.6 96.6l3.5 .5zM83.8 96.6l3.3 .5zM83.8 97.6l3.3-.5zM83.6 97.6l3.5-.5zM87.1 97.1l3.5 .5z"/>
<path d="M87.1 97.1l3.3 .5zM87.1 97.1l3.3-.5zM87.1 97.1l3.5-.5zM96.1 96.6l3.5 .5zM96.3 96.6l3.3 .5zM96.3 97.6l3.3-.5zM96.1 97.6l3.5-.5zM59.1 109.3l-.5 3.4zM59.1 109.3l-.5 3.3zM59.1 109.3l.5 3.3zM59.1 109.3l.5 3.4zM59.1 101.7l-.5 3.6z"/>
<path d="M59.1 101.7l-.5 3.4zM59.1 101.7l.5 3.4zM59.1 101.7l.6 3.6zM59.7 105.8l-.6 3.5zM59.6 105.9l-.5 3.4zM58.6 105.9l.5 3.4zM58.6 105.8l.5 3.5zM82.8 111.8l.5 3.5zM82.8 111.8l.4 3.3zM82.8 111.8l-.5 3.3zM82.8 111.8l-.6 3.5zM83.2 108.4l-.4 3.4z"/>
<path d="M82.8 101.7l.5 3.6zM82.8 101.7l.4 3.4zM82.8 101.7l-.5 3.4zM82.8 101.7l-.6 3.6zM82.2 108.3l.6 3.5zM82.3 108.4l.5 3.4zM83.3 108.3l-.5 3.5zM83.2 120.9l-.4 3.3zM82.2 120.8l.6 3.4zM82.3 120.9l.5 3.3zM83.3 120.8l-.5 3.4zM349.2 150.7l.5 3.5z"/>
<path d="M349.2 150.8l.5 3.4zM350.2 150.8l-.5 3.4zM350.2 150.7l-.5 3.5zM357 145l.5 3.5zM357 145l.5 3.3zM357 145l-.6 3.5zM357 145l-.5 3.3zM349.7 164.1l.5 3.5zM349.7 164.1l.5 3.4zM349.7 164.1l-.5 3.4zM349.7 164.1l-.5 3.5zM356.5 160.8l.5 3.3z"/>
<path d="M357.5 160.8l-.5 3.3zM357.5 160.6l-.5 3.5zM356.4 160.6l.6 3.5zM366.1 160.6l.6 3.5zM366.2 160.8l.5 3.3zM367.2 160.8l-.5 3.3zM367.2 160.6l-.5 3.5zM59.6 210.7l-.5 3.5zM59.6 210.9l-.5 3.3zM58.6 210.9l.5 3.3zM58.6 210.7l.5 3.5zM97.5 207.2l1.3 3.3z"/>
<path d="M97.5 207.4l1.3 3.1zM97.5 207.6l1.3 2.9zM97.4 207.8l1.4 2.7-1.5-2.6zM97.2 208l.1-.1 1.5 2.6zM97 208h.2l1.6 2.5zM96.8 208l2 2.5zM96.7 207.9l2.1 2.6zM96.5 207.8l2.3 2.7zM100.4 213l1.4 3.3zM100.4 213l1.4 3.1zM100.4 213l1.4 2.9zM100.4 213l1.5 2.6-.1 .2z"/>
<path d="M100.4 213l1.7 2.5-.2 .1zM100.4 213l1.9 2.5h-.2zM100.4 213l2 2.5zM100.4 213l2.2 2.6zM100.4 213l2.3 2.7zM152 211.4l2.3 2.1-2.3-1.9zM152 211.6l2.3 1.9-2.4-1.8zM151.7 211.8l.2-.1 2.4 1.8zM151.5 211.8l2.8 1.7zM151.4 211.8l2.9 1.7zM151.2 211.7l3.1 1.8zM151.9 210.9l2.4 2.6z"/>
<path d="M152 211.1l2.3 2.4zM152 211.2l2.3 2.3zM156.3 215.1l2.9 1.6zM156.3 215.1l2.4 2.5zM156.3 215.1l2.3 2.4zM156.3 215.1l2.3 2.2zM156.3 215.1l2.3 1.9v.1zM156.3 215.1l2.4 1.7-.1 .2zM156.3 215.1l2.6 1.6-.2 .1zM156.3 215.1l2.7 1.6zM156.3 215.1l3.1 1.6zM61.1 243.2l3.5-.6z"/>
<path d="M61.3 243.1l3.3-.5zM61.3 242.1l3.3 .5zM61.1 242.1l3.5 .5zM68.9 242.6l3.5-.5zM68.9 242.6l3.4-.5zM68.9 242.6l3.4 .5zM68.9 242.6l3.5 .6zM151.8 243.2l3.5-.6zM152 243.1l3.3-.5zM152 242.1l3.3 .5zM151.8 242.1l3.5 .5z"/>
</g>
<path d="M149.6 56.5h3.5M155.4 58.7v3.5M169.4 49.1v3.1M64.6 70.7h3.2M72.2 70.7h3.2M169.4 63v3.2M59.3 101.7v3.2M59.3 106.1v3.2" fill="none" stroke="#000" stroke-width=".42"/>
<g font-size="10.7">
<text x="71.9" y="8.4" transform="rotate(180 71.9 8.4)">В21.00.07</text>
<text x="251.9" y="28.3">Развертка (1 : 2)</text>
<text x="334.6" y="247.7">В21.00.07</text>
<text x="310.9" y="267.5">Кронштейн</text>
</g>
<g font-size="7.6">
<text x="259.4" y="60.9">ВНИЗ 90° R 2.7</text>
<text x="257.9" y="70">ВВЕРХ 90° R 2.7</text>
<text x="257.9" y="143.4">ВВЕРХ 90° R 2.7</text>
<text x="259.4" y="152.6">ВНИЗ 90° R 2.7</text>
<text x="231.5" y="226.8">1.</text>
<text x="241.6" y="226.8">* - Размер для справок;</text>
<text x="231.5" y="233.4">2.</text>
<text x="241.6" y="233.4">H14, h14, ±IT14/2.</text>
<text x="382.9" y="266.4">0,63</text>
<text x="402.5" y="266.4">1:2</text>
</g>
<g font-size="5.4">
<text x="382.1" y="23.3">Ra 6,3</text>
<text x="109.2" y="39.2">150</text>
<text x="152.4" y="39.2">20</text>
<text x="278.3" y="41.2">240</text>
<text x="12" y="44.7" transform="rotate(-90 12 44.7)">Перв. примен.</text>
<text x="52.5" y="46.4">R2,7</text>
<text x="52.8" y="51">тип</text>
<text x="137.9" y="59.9" transform="rotate(45 137.9 59.9)">90°</text>
<text x="152.6" y="55.1" transform="rotate(45 152.6 55.1)">90°</text>
<text x="168.4" y="60.9" transform="rotate(-90 168.4 60.9)">21,5</text>
<text x="349.3" y="60.8" transform="rotate(-90 349.3 60.8)">19,9</text>
<text x="356.9" y="65.7" transform="rotate(-90 356.9 65.7)">38,2</text>
<text x="66.8" y="69.4">21,5</text>
<text x="84.4" y="66.2" transform="rotate(-45 84.4 66.2)">90°</text>
<text x="57" y="72.9" transform="rotate(-90 57 72.9)">1,5*</text>
<text x="73.7" y="96">45</text>
<text x="91.2" y="96">25</text>
<text x="11.9" y="104" transform="rotate(-90 11.9 104)">Справ. №</text>
<text x="57.9" y="107.2" transform="rotate(-90 57.9 107.2)">15</text>
<text x="81.6" y="109" transform="rotate(-90 81.6 109)">20</text>
<text x="365.5" y="112.9" transform="rotate(-90 365.5 112.9)">223,3</text>
<text x="81.6" y="120.1" transform="rotate(-90 81.6 120.1)">25</text>
<text x="355.8" y="158.2" transform="rotate(-90 355.8 158.2)">38,2</text>
<text x="57.9" y="164.7" transform="rotate(-90 57.9 164.7)">210</text>
<text x="348.5" y="162.5" transform="rotate(-90 348.5 162.5)">19,9</text>
<text x="12" y="177.6" transform="rotate(-90 12 177.6)">Подп. и дата</text>
<text x="11.9" y="205.4" transform="rotate(-90 11.9 205.4)">Инв. № дубл.</text>
<text x="166.2" y="226.9">4 отв.</text>
<text x="172.2" y="222.3">5,1</text>
<text x="11.9" y="230.7" transform="rotate(-90 11.9 230.7)">Взам. инв. №</text>
<text x="117.4" y="231.1">6</text>
<text x="109.4" y="235.7">45 отв.</text>
<text x="54.1" y="241.5">8,7</text>
<text x="107.6" y="241.5">172,7</text>
<text x="368.3" y="256">Лит.</text>
<text x="383" y="256">Масса</text>
<text x="397.6" y="256">Масштаб</text>
<text x="11.9" y="260.5" transform="rotate(-90 11.9 260.5)">Подп. и дата</text>
<text x="230.1" y="260.9">Изм.</text>
<text x="237.2" y="260.9">Лист № докум.</text>
<text x="270.2" y="260.9">Подпись</text>
<text x="285.2" y="260.9">Дата</text>
<text x="231.5" y="266">Разраб.</text>
<text x="230.3" y="275.9">Т.контр.</text>
<text x="231.2" y="270.9">Пров.</text>
<text x="369.3" y="276">Лист</text>
<text x="391.4" y="276">Листов 1</text>
<text x="231.2" y="286">Н.контр.</text>
<text x="313.1" y="286.7">Stainless Steal, 304</text>
<text x="11.9" y="290.8" transform="rotate(-90 11.9 290.8)">Инв. № подл.</text>
<text x="230.9" y="291">Утв.</text>
<text x="324.2" y="295.8">Копировал</text>
<text x="385" y="295.8">Формат A3</text>
</g>
</svg>
